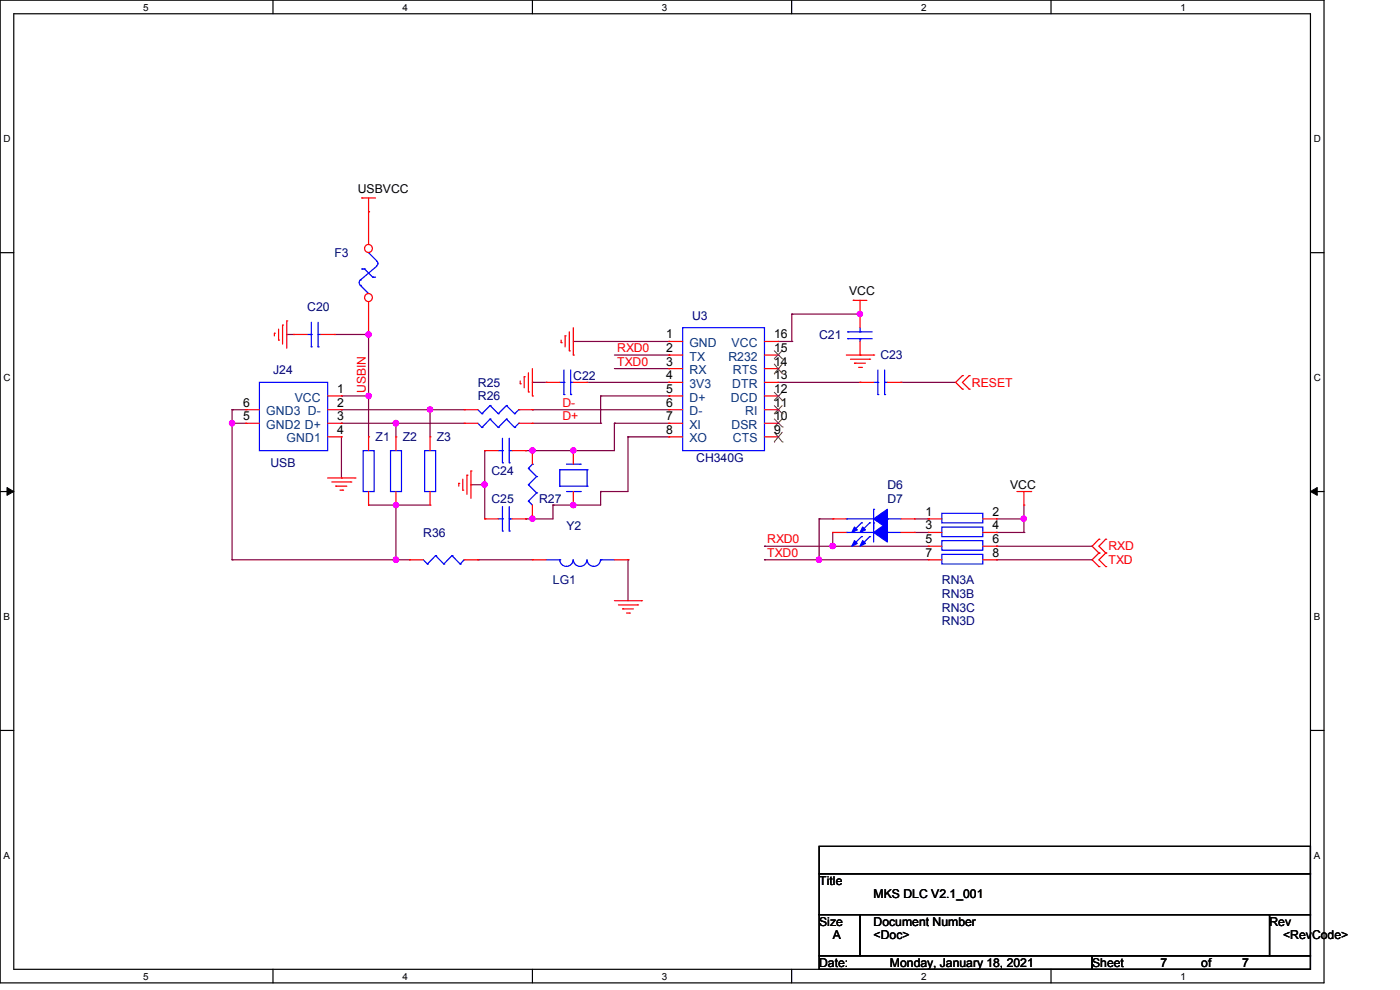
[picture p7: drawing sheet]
<svg xmlns="http://www.w3.org/2000/svg" width="297mm" height="210mm" viewBox="0 0 297 210" stroke-linecap="round" stroke-linejoin="round" font-family="sans-serif">
<path d="M0 0h280.9v208.5h-280.9zM2.9 2.9h275.1v202.7h-275.1z" fill="none" stroke="#000" stroke-width=".25"/>
<g fill="#fff">
<path d="M30.4 .3h1.1v2.4h-1.1z"/>
<path d="M30.4 205.9h1.1v2.3h-1.1z"/>
</g>
<path d="M57.9 0v2.9M57.9 205.6v2.9" fill="none" stroke="#000" stroke-width=".25"/>
<g fill="#fff">
<path d="M85.4 .3h1.1v2.4h-1.1z"/>
<path d="M85.4 205.9h1.1v2.3h-1.1z"/>
</g>
<path d="M112.9 0v2.9M112.9 205.6v2.9" fill="none" stroke="#000" stroke-width=".25"/>
<g fill="#fff">
<path d="M140.4 .3h1.2v2.4h-1.2z"/>
<path d="M140.4 205.9h1.2v2.3h-1.2z"/>
</g>
<path d="M167.9 0v2.9M167.9 205.6v2.9" fill="none" stroke="#000" stroke-width=".25"/>
<g fill="#fff">
<path d="M195.4 .3h1.2v2.4h-1.2z"/>
<path d="M195.4 205.9h1.2v2.3h-1.2z"/>
</g>
<path d="M223 0v2.9M223 205.6v2.9" fill="none" stroke="#000" stroke-width=".25"/>
<g fill="#fff">
<path d="M250.4 .3h1.2v2.4h-1.2z"/>
<path d="M250.4 205.9h1.2v2.3h-1.2z"/>
<path d="M.8 28.2h1.4v2.4h-1.4z"/>
<path d="M278.7 28.2h1.5v2.4h-1.5z"/>
<path d="M.8 78.9h1.4v2.3h-1.4z"/>
<path d="M278.7 78.9h1.5v2.3h-1.5z"/>
</g>
<path d="M0 53.6h2.9M278 53.6h2.9" fill="none" stroke="#000" stroke-width=".25"/>
<g fill="#fff">
<path d="M.8 129.6h1.3v2.3h-1.3z"/>
<path d="M278.7 129.6h1.4v2.3h-1.4z"/>
</g>
<path d="M0 104.3h2.9M278 104.3h2.9" fill="none" stroke="#000" stroke-width=".25"/>
<path d="M1.5 103.4l1.4 .9-1.4 .8zM278 104.3l1.4-.9v1.7z" fill="#000" stroke="#000" stroke-width=".21"/>
<g fill="#fff">
<path d="M.8 180.3h1.3v2.3h-1.3z"/>
<path d="M278.7 180.3h1.4v2.3h-1.4z"/>
</g>
<path d="M0 154.9h2.9M278 154.9h2.9M173.8 179.5h104.2v5.8h-104.2zM173.8 185.3h104.2v8.7h-104.2zM173.8 194h8.7v8.7h-8.7zM182.5 194h86.8v8.7h-86.8zM269.3 194h8.7v8.7h-8.7zM173.8 202.7h57.9v2.9h-57.9zM231.7 202.7h46.3v2.9h-46.3z" fill="none" stroke="#000" stroke-width=".25"/>
<g fill="none" stroke="#800040" stroke-width=".25">
<path d="M60.8 71h.1M60.8 71h1.5M71 71h7.2M78.2 71h.1M78.2 71v21.7M121.6 72.4h20.3M130.3 78.2h11.6M130.3 75.3h11.6M141.9 72.4h.1M141.9 78.2h.1M141.9 75.3h.1M165.1 72.4h2.9"/>
<path d="M168 72.4h.1M168 66.6h.1M168 66.6v5.8M168 66.6h14.5M182.5 66.6h.1M49.2 86.9h.1M49.2 89.8h.1M49.2 89.8h3M49.2 86.9h3M49.2 86.9v31.8M72.4 84h.1M72.4 86.9h.1"/>
<path d="M72.4 89.8h.1M72.4 84h5.8M72.4 89.8h26.1M72.4 86.9h26.1M72.4 92.7v8.7M78.2 84h.1M84 89.8h.1M84 89.8v2.9M91.2 86.9h.1M91.2 86.9v5.8M102.8 95.6h.1M102.8 95.6v14.5"/>
<path d="M111.5 95.6h.1M112.9 86.9h.1M112.9 81.1h.1M112.9 95.6h.1M112.9 81.1h3M112.9 89.8h14.5M112.9 86.9h29M121.6 95.6h.1M124.5 81.1h17.4M127.4 89.8h.1M127.4 84h.1M127.4 84h14.5"/>
<path d="M127.4 84v5.8M130.3 89.8h.1M130.3 89.8h11.6M130.3 89.8v5.8h-18.8M133.2 92.7h.1M133.2 92.7v11.6h-5.8M133.2 92.7h8.7M141.9 84h.1M141.9 81.1h.1M165.1 81.1h17.4M182.5 81.1h.1M191.1 81.1h.1"/>
<path d="M191.1 81.1h11.6M49.2 118.7h.1M49.2 118.7h37.7M72.4 101.4h.1M78.2 107.1h13M84 107.1h.1M84 118.7h.1M84 107.1v11.6M99.9 102.8h.1M99.9 102.8h2.9M101.4 118.7h.1M101.4 118.7h11.5"/>
<path d="M102.8 102.8h.1M111.5 110.1h.1M112.9 110.1h.1M117.3 107.1h.1M117.3 107.1v3h-5.8M121.6 107.1h.1M127.4 104.3h.1M127.4 104.3v2.8h-10.1M133.2 118.7h.1M133.2 118.7v8.7M162.2 115.9h.1M162.2 118.7h.1"/>
<path d="M162.2 118.7h34.7M162.2 115.9h34.7M173.8 118.7h.1M173.8 110.1h.1M173.8 110.1h2.9M173.8 110.1v8.6M176.7 115.9h.1M176.7 112.9v3M194 112.9h2.9M194 110.1h2.9M196.9 112.9h.1M196.9 110.1h.1"/>
<path d="M211.4 112.9h.1M211.4 118.7h.1M211.4 115.9h.1M211.4 112.9h5.8M211.4 110.1h5.8M211.4 118.7h20.3M211.4 115.9h20.3M217.2 110.1h.1M217.2 112.9h.1M217.2 107.1v5.8"/>
</g>
<g fill="#f0f" stroke="#f0f" stroke-width=".25">
<circle cx="217.2" cy="110" r=".55"/>
<circle cx="78.2" cy="84" r=".55"/>
<circle cx="78.2" cy="71" r=".55"/>
<circle cx="173.7" cy="118.7" r=".56"/>
<circle cx="176.6" cy="115.8" r=".56"/>
<circle cx="182.4" cy="66.6" r=".55"/>
<circle cx="84" cy="89.8" r=".56"/>
<circle cx="121.6" cy="107.1" r=".55"/>
<circle cx="121.6" cy="95.5" r=".55"/>
<circle cx="112.9" cy="95.5" r=".55"/>
<circle cx="112.9" cy="110" r=".55"/>
<circle cx="102.8" cy="102.8" r=".55"/>
<circle cx="84" cy="107.1" r=".55"/>
<circle cx="91.2" cy="86.9" r=".55"/>
<circle cx="49.2" cy="89.8" r=".56"/>
<circle cx="84" cy="118.7" r=".56"/>
</g>
<g fill="none" stroke="#f00" stroke-width=".25">
<path d="M76.8 42h.1M76.8 42h2.9M78.2 44.9h.1M78.2 42v2.9M58.2 70.7h.1M58.2 70.7v.5M59.1 72.1h.1M59.1 69.8v2.3M59.9 69h.1M59.9 69v4M60.8 68.1h.1M60.8 68.1v5.8"/>
<path d="M62.3 71h.1M62.3 71h2.9M68.1 71h2.9M71 71h.1M111.2 79.9h.1M111.2 79.9v2.4M112.1 79.1v4M112.9 78.2v5.8M119 72.7h.1M119 72.1v.6M119.9 71.2h.1M119.9 71.2v2.4"/>
<path d="M120.8 74.4h.1M120.8 70.4v4M121.6 75.3h.1M121.6 69.5v5.8M179.5 75.3h5.8M180.4 76.2h4.1M181 63.7h.1M181 63.7h2.9M181.3 77h.1M181.3 77h2.3M182.2 77.9h.6M182.5 66.6h.1"/>
<path d="M182.5 63.7v2.9M182.8 77.9h.1M184.5 76.2h.1M185.3 75.3h.1M204.2 79.7h.1M204.2 79.7l-1.5 1.4 1.5 1.4M205.6 79.7h.1M205.6 79.7l-1.4 1.4 1.4 1.4M52.2 89.8h.1M52.2 86.9h.1M52.2 86.9h2.8M52.2 89.8h2.8"/>
<path d="M69.5 84h2.9M69.5 86.9h2.9M69.5 89.8h2.9M69.5 92.7h2.9M72.4 84h.1M72.4 86.9h.1M72.4 89.8h.1M72.4 92.7h.1M78.2 92.7h.1M78.2 92.7v2.9M91.2 92.7h.1M91.2 92.7v2.9"/>
<path d="M98.5 89.8h.1M98.5 89.8h2.9M99.9 99.9h.1M99.9 99.9v5.8M110.1 89.8h2.8M110.4 81.4h.1M110.4 80.8v.6M112.1 83.1h.1M112.9 84h.1M112.9 89.8h.1M115.9 81.1h.1M115.9 81.1h2.8"/>
<path d="M121.6 81.1h2.9M124.5 81.1h.1M182.5 81.1h.1M182.5 81.1h2.8M188.3 81.1h2.8M191.1 81.1h.1M204.2 82.5h.1M205.6 82.5h.1M69.5 101.4h5.8M70.4 102.2h4M71.2 103.1h.1M71.2 103.1h2.4"/>
<path d="M72.1 104h.6M72.7 104h.1M74.4 102.2h.1M75.3 101.4h.1M78.2 107.1h.1M78.2 104.3v2.8M91.2 107.1h.1M91.2 104.3v2.8M97.3 102.5h.1M97.3 102.5v.6M98.2 104h.1M98.2 101.6v2.4"/>
<path d="M99.1 100.8h.1M99.1 100.8v4.1M102.8 110.1h.1M102.8 110.1h2.9M108.6 110.1h2.9M111.5 110.1h.1M176.7 110.1h.1M176.7 110.1h2.8M191.1 110.1h2.9M194 110.1h.1M196.9 118.7h.1M196.9 118.7h2.9"/>
<path d="M208.5 118.7h2.9M211.4 118.7h.1M215.7 104.3h3M217.2 107.1h.1M217.2 104.3v2.8M218.7 104.3h.1M233.1 114.4h.1M233.1 117.3h.1M233.1 114.4l-1.4 1.5 1.4 1.4M233.1 117.3l-1.4 1.4 1.4 1.5M234.6 117.3h.1M234.6 114.4h.1"/>
<path d="M234.6 114.4l-1.5 1.5 1.5 1.4M234.6 117.3l-1.5 1.4 1.5 1.5M130.3 127.4h5.8M131.2 128.3h4.1M132.1 129.2h.1M132.1 129.2h2.3M132.9 130h.6M133.5 130h.1M135.3 128.3h.1M136.1 127.4h.1M233.1 120.2h.1M234.6 120.2h.1"/>
</g>
<g fill="none" stroke="#00f" stroke-width=".25">
<path d="M76.4 59.4l-.2 .5 .2 .6M76.5 59.4h.1M76.8 57.1h.1M76.8 57.1h.5M77.3 57.1h.1M77.3 57.1l1.8 1.7M78.2 53.6h.1M78.2 53.6l1.7 1.7M79.1 58.8h.1M79.1 58.8h.6M79.9 55.4a.55 .55 0 0 1 0 1M79.9 56.5l-3.4 2.9"/>
<path d="M65.2 71h.8M66 73.6h.1M66 71h.1M66 68.4v5.2M67.5 71h.1M67.5 73.6h.1M67.5 71h.6M67.5 68.4v5.2M76.5 60.5h.1M76.5 60.5l1.7 1.8M119.6 78.5v5.2M121.1 78.5v5.2"/>
<path d="M186.2 78.5v5.2M187.7 78.5v5.2M55 81.1h14.5v14.5h-14.5zM77 95.6h2.4v8.7h-2.4zM90.1 95.6h2.3v8.7h-2.3zM101.4 89.8l.8 .9M102.2 90.7h.1M104 88.9h.1M104 88.9l-1.8 1.8M104 88.9l1.7 1.8M105.7 90.7h.1M107.4 88.9h.1"/>
<path d="M107.4 88.9l-1.7 1.8M107.4 88.9l1.8 1.8M109.2 90.7h.1M110.1 89.8h.1M110.1 89.8l-.9 .9M118.7 81.1h.9M119.6 83.7h.1M119.6 81.1h.1M121.1 81.1h.1M121.1 83.7h.1M121.1 81.1h.5M185.3 81.1h.9"/>
<path d="M186.2 83.7h.1M186.2 81.1h.1M187.7 81.1h.1M187.7 83.7h.1M187.7 81.1h.6M105.7 110.1h.9M106.6 112.6h.1M106.6 110.1h.1M106.6 107.4v5.2M108 110.1h.1M108 112.6h.1M108 110.1h.6"/>
<path d="M108 107.4v5.2M179.5 110.1h.1M179.5 110.1h5.8M182.8 110.9h.1M182.8 110.9l-1.8 1.7M184.5 110.9h.1M184.5 110.9l-1.7 1.7M185.3 108h.1M185.3 108v4.1M188.3 110.1h.1M188.3 110.1h2.8M199.8 117.6h8.7v2h-8.7z"/>
</g>
<g fill="#00f" stroke="#00f" stroke-width=".25">
<path d="M185.3 110.1l3-2.1v4.1z" fill-rule="evenodd"/>
<path d="M181.3 111.8l.6 .6-1.2 .5z" fill-rule="evenodd"/>
<path d="M183 111.8l.6 .6-1.1 .5z" fill-rule="evenodd"/>
</g>
<circle cx="78.2" cy="63.1" r=".83" fill="#fff" stroke="#f00" stroke-width=".25"/>
<path d="M78.2 71h.1M78.2 64v7" fill="none" stroke="#f00" stroke-width=".25"/>
<circle cx="78.2" cy="52.7" r=".83" fill="#fff" stroke="#f00" stroke-width=".25"/>
<g fill="none" stroke="#f00" stroke-width=".25">
<path d="M78.2 44.9h.1M78.2 44.9v7M141.9 72.4h.1M141.9 75.3h.1M141.9 78.2h.1M141.9 72.4h2.9M141.9 75.3h2.9M141.9 78.2h2.9M162.2 72.4h2.9M162.2 75.3h2.9M162.2 78.2h2.9M165.1 78.2h.1"/>
<path d="M165.1 75.3h.1M165.1 72.4h.1M182.5 75.3h.1M182.5 66.6h.1M182.5 66.6v2.9M182.5 72.4v2.9M84 92.7h.1M84 92.7v2.9M98.5 86.9h.1M98.5 86.9h2.9M102.8 95.6h.1M102.8 95.6h2.9"/>
<path d="M108.6 95.6h2.9M110.1 86.9h2.8M111.5 95.6h.1M112.9 95.6h.1M112.9 86.9h.1M112.9 95.6v2.9M121.6 95.6h.1M121.6 95.6v2.9M141.9 81.1h.1M141.9 84h.1M141.9 86.9h.1M141.9 89.8h.1"/>
<path d="M141.9 92.7h.1M141.9 81.1h2.9M141.9 84h2.9M141.9 86.9h2.9M141.9 89.8h2.9M141.9 92.7h2.9M162.2 81.1h2.9M162.2 84h2.9M162.2 86.9h2.9M162.2 89.8h2.9M162.2 92.7h2.9M165.1 92.7h.1"/>
<path d="M165.1 89.8h.1M165.1 86.9h.1M165.1 84h.1M165.1 81.1h.1M84 107.1h.1M84 104.3v2.8M86.9 118.7h.1M86.9 118.7h2.9M98.5 118.7h2.9M101.4 118.7h.1M112.9 110.1h.1M112.9 118.7h.1"/>
<path d="M112.9 118.7h3M112.9 107.1v3M121.6 107.1h.1M121.6 104.3v2.8M130.3 118.7h2.9M133.2 118.7h.1M176.7 112.9h.1M176.7 112.9h2.8M191.1 112.9h2.9M194 112.9h.1M196.9 115.9h.1M196.9 110.1h.1"/>
<path d="M196.9 112.9h.1M196.9 115.9h2.9M196.9 112.9h2.9M196.9 110.1h2.9M208.5 115.9h2.9M208.5 112.9h2.9M208.5 110.1h2.9M211.4 115.9h.1M211.4 110.1h.1M211.4 112.9h.1"/>
</g>
<g fill="none" stroke="#00f" stroke-width=".25">
<path d="M144.8 69.5h17.4v26.1h-17.4zM179.8 70.4h.1M179.8 71.8h.1M179.8 70.4h5.2M179.8 71.8h5.2M182.5 71.8h.1M182.5 70.4h.1M182.5 69.5v.9M182.5 71.8v.6M82.8 95.6h2.4v8.7h-2.4zM101.4 86.9l.8 .9M102.2 87.8h.1"/>
<path d="M104 86h.1M104 86l-1.8 1.8M104 86l1.7 1.8M105.7 87.8h.1M105.7 95.6h.9M106.6 98.2h.1M106.6 95.6h.1M106.6 93v5.2M107.4 86h.1M107.4 86l-1.7 1.8M107.4 86l1.8 1.8M108 95.6h.1"/>
<path d="M108 98.2h.1M108 95.6h.6M108 93v5.2M109.2 87.8h.1M110.1 86.9h.1M110.1 86.9l-.9 .9M112.1 99.4h.1M112.1 99.4l1.7 1.7M112.9 98.5h.1M112.9 98.5l-.8 .9M118.7 99.7h.1M118.7 99.7h5.8"/>
<path d="M118.7 99.7v3.4M120.2 98.5h2.9M123.1 98.5h.1M124.5 99.7h.1M124.5 99.7v3.4M89.8 118.7l.9 .9M90.7 119.6h.1M92.4 117.9h.1M92.4 117.9l-1.7 1.7M92.4 117.9l1.7 1.7M94.1 119.6h.1M95.9 117.9h.1"/>
<path d="M95.9 117.9l-1.8 1.7M95.9 117.9l1.7 1.7M97.6 119.6h.1M98.5 118.7h.1M98.5 118.7l-.9 .9M112.1 106.3h.1M112.1 102.8h.1M112.1 106.3l.8 .8M112.1 102.8l1.7 1.8M113.8 104.6h.1M113.8 101.1h.1M113.8 104.6l-1.7 1.7"/>
<path d="M113.8 101.1l-1.7 1.7M115.9 118.7h2.8M118.7 103.1h.1M118.7 118.7a1.42 1.42 0 0 0 1.5 1.4 1.42 1.42 0 0 0 1.4-1.4M118.7 118.7h.1M118.7 103.1h5.8M120.2 104.3h2.9M121.6 118.7a1.46 1.46 0 0 0 1.5 1.4 1.46 1.46 0 0 0 1.4-1.4 1.42 1.42 0 0 0 1.5 1.4 1.42 1.42 0 0 0 1.4-1.4M123.1 104.3h.1M124.5 103.1h.1M127.4 118.7h.1M127.4 118.7h2.9"/>
<path d="M179.5 112.9h.1M179.5 112.9h5.8M182.8 113.8h.1M182.8 113.8l-1.8 1.8M184.5 113.8h.1M184.5 113.8l-1.7 1.8M185.3 110.9h.1M185.3 110.9v4.1M188.3 112.9h.1M188.3 112.9h2.8M199.8 114.7h8.7v2h-8.7zM199.8 108.9h8.7v2h-8.7z"/>
<path d="M199.8 111.8h8.7v2h-8.7z"/>
</g>
<g fill="#00f" stroke="#00f" stroke-width=".25">
<path d="M185.3 112.9l3-2v4.1z" fill-rule="evenodd"/>
<path d="M181.3 114.7l.6 .6-1.2 .6z" fill-rule="evenodd"/>
<path d="M183 114.7l.6 .6-1.1 .6z" fill-rule="evenodd"/>
</g>
<g fill="none" stroke="#804000" stroke-width=".21">
<path d="M164.2 79.3h.1M164.2 76.1h.1M164.2 77.2l1.8 2.1M164.2 74.4l1.8 1.7M166 79.3h.1M166 76.1h.1M166 77.2l-1.8 2.1M166 74.4l-1.8 1.7M164.2 93.8h.1M164.2 90.6h.1M164.2 87.8h.1M164.2 84.9h.1"/>
<path d="M164.2 91.6l1.8 2.2M164.2 88.8l1.8 1.8M164.2 86l1.8 1.8M164.2 83.2l1.8 1.7M166 93.8h.1M166 90.6h.1M166 87.8h.1M166 84.9h.1M166 91.6l-1.8 2.2M166 88.8l-1.8 1.8M166 86l-1.8 1.8M166 83.2l-1.8 1.7"/>
</g>
<g fill="#f0f" stroke="#f0f" stroke-width=".25">
<circle cx="217.2" cy="110" r=".55"/>
<circle cx="78.2" cy="84" r=".55"/>
<circle cx="78.2" cy="71" r=".55"/>
<circle cx="173.7" cy="118.7" r=".56"/>
<circle cx="176.6" cy="115.8" r=".56"/>
<circle cx="182.4" cy="66.6" r=".55"/>
<circle cx="84" cy="89.8" r=".56"/>
<circle cx="121.6" cy="107.1" r=".55"/>
<circle cx="121.6" cy="95.5" r=".55"/>
<circle cx="112.9" cy="95.5" r=".55"/>
<circle cx="112.9" cy="110" r=".55"/>
<circle cx="102.8" cy="102.8" r=".55"/>
<circle cx="84" cy="107.1" r=".55"/>
<circle cx="91.2" cy="86.9" r=".55"/>
<circle cx="49.2" cy="89.8" r=".56"/>
<circle cx="84" cy="118.7" r=".56"/>
</g>
<g font-size="2.6">
<text x="75.9" y="40.9">USBVCC</text>
<text x="180.1" y="62.6">VCC</text>
<text x="141.3" y="71.8">1</text>
<text x="164.2" y="71.8">16</text>
<text x="141.3" y="74.7">2</text>
<text x="141.3" y="77.6">3</text>
<text x="164.2" y="77.6">14</text>
<text x="164.2" y="74.7">15</text>
<text x="71.5" y="83.4">1</text>
<text x="141.3" y="80.5">4</text>
<text x="141.3" y="83.4">5</text>
<text x="164.2" y="83.4">12</text>
<text x="164.2" y="80.5">13</text>
<text x="51.6" y="89.2">5</text>
<text x="51.6" y="86.3">6</text>
<text x="71.5" y="86.3">2</text>
<text x="71.5" y="89.2">3</text>
<text x="141.3" y="86.3">6</text>
<text x="141.3" y="89.2">7</text>
<text x="164.2" y="89.2">10</text>
<text x="164.2" y="86.3">11</text>
<text x="71.5" y="92">4</text>
<text x="141.3" y="92">8</text>
<text x="164.2" y="92">9</text>
<text x="214.3" y="103.7">VCC</text>
<text x="196.3" y="109.4">1</text>
<text x="196.3" y="112.3">3</text>
<text x="210.5" y="109.4">2</text>
<text x="210.5" y="112.3">4</text>
<text x="196.3" y="118.1">7</text>
<text x="196.3" y="115.2">5</text>
<text x="210.5" y="118.1">8</text>
<text x="210.5" y="115.2">6</text>
<text x="173.8" y="187.7">Title</text>
<text x="185.3" y="190.6">MKS DLC V2.1_001</text>
<text x="173.8" y="196.3">Size</text>
<text x="185.3" y="196.3">Document Number</text>
<text x="269.3" y="196.3">Rev</text>
<text x="176.7" y="199.3">A</text>
<text x="185.3" y="199.3">&lt;Doc&gt;</text>
<text x="272.2" y="199.3">&lt;RevCode&gt;</text>
<text x="173.8" y="205.1">Date:</text>
<text x="188.8" y="205.1">Monday, January 18, 2021</text>
<text x="231.7" y="205.1">Sheet</text>
<text x="246.2" y="205.1">7</text>
<text x="254.8" y="205.1">of</text>
<text x="263.5" y="205.1">7</text>
</g>
<g font-size="2.6" fill="#000080">
<text x="70.9" y="54.5">F3</text>
<text x="65.2" y="66">C20</text>
<text x="146.8" y="67.8">U3</text>
<text x="173.8" y="71.8">C21</text>
<text x="186.8" y="76.2">C23</text>
<text x="58" y="79.4">J24</text>
<text x="101.4" y="82">R25</text>
<text x="121.6" y="80.5">C22</text>
<text x="101.4" y="84.9">R26</text>
<text x="79.7" y="93.6">Z1</text>
<text x="85.4" y="93.6">Z2</text>
<text x="92.7" y="93.6">Z3</text>
<text x="57.4" y="99.1">USB</text>
<text x="104.3" y="100.8">C24</text>
<text x="147.7" y="97.9">CH340G</text>
<text x="104.3" y="106.6">C25</text>
<text x="114.4" y="106.6">R27</text>
<text x="188.3" y="103.7">D6</text>
<text x="188.3" y="106.6">D7</text>
<text x="89.8" y="113.8">R36</text>
<text x="120.2" y="112.4">Y2</text>
<text x="117.3" y="124">LG1</text>
<text x="199.8" y="124">RN3A</text>
<text x="199.8" y="129.8">RN3C</text>
<text x="199.8" y="126.9">RN3B</text>
<text x="199.8" y="132.7">RN3D</text>
</g>
<g font-size="2.6" fill="#f00">
<text x="130.9" y="77.6">TXD0</text>
<text x="130.9" y="74.7">RXD0</text>
<text x="77.6" y="83.4" transform="rotate(-90 77.6 83.4)">USBIN</text>
<text x="206.2" y="82">RESET</text>
<text x="119.3" y="89.2">D+</text>
<text x="119.3" y="86.3">D-</text>
<text x="162.8" y="115.3">RXD0</text>
<text x="162.8" y="118.2">TXD0</text>
<text x="235.2" y="116.7">RXD</text>
<text x="235.2" y="119.6">TXD</text>
</g>
<g font-size="2.6" fill="#004080">
<text x="146.3" y="73.6">GND</text>
<text x="146.3" y="76.5">TX</text>
<text x="154.5" y="76.5">R232</text>
<text x="155.2" y="73.6">VCC</text>
<text x="146.3" y="79.4">RX</text>
<text x="146.3" y="82.3">3V3</text>
<text x="155.3" y="82.3">DTR</text>
<text x="155.5" y="79.4">RTS</text>
<text x="56.5" y="88.1">GND3 D-</text>
<text x="62.5" y="85.2">VCC</text>
<text x="146.3" y="85.2">D+</text>
<text x="146.3" y="88.1">D-</text>
<text x="155" y="85.2">DCD</text>
<text x="158.1" y="88.1">RI</text>
<text x="56.5" y="91">GND2 D+</text>
<text x="60.8" y="93.9">GND1</text>
<text x="146.3" y="91">XI</text>
<text x="146.3" y="93.9">XO</text>
<text x="155.2" y="91">DSR</text>
<text x="155.5" y="93.9">CTS</text>
</g>
<g font-size="2.1">
<text x="30.4" y="2.2">5</text>
<text x="85.4" y="2.2">4</text>
<text x="140.4" y="2.2">3</text>
<text x="195.4" y="2.2">2</text>
<text x="250.5" y="2.2">1</text>
<text x=".8" y="30.1">D</text>
<text x="278.7" y="30.1">D</text>
<text x=".8" y="80.8">C</text>
<text x="278.7" y="80.8">C</text>
<text x=".8" y="131.5">B</text>
<text x="278.7" y="131.5">B</text>
<text x=".8" y="182.2">A</text>
<text x="278.7" y="182.2">A</text>
<text x="30.4" y="207.8">5</text>
<text x="85.4" y="207.8">4</text>
<text x="140.4" y="207.8">3</text>
<text x="195.4" y="207.8">2</text>
<text x="250.5" y="207.8">1</text>
</g>
</svg>
